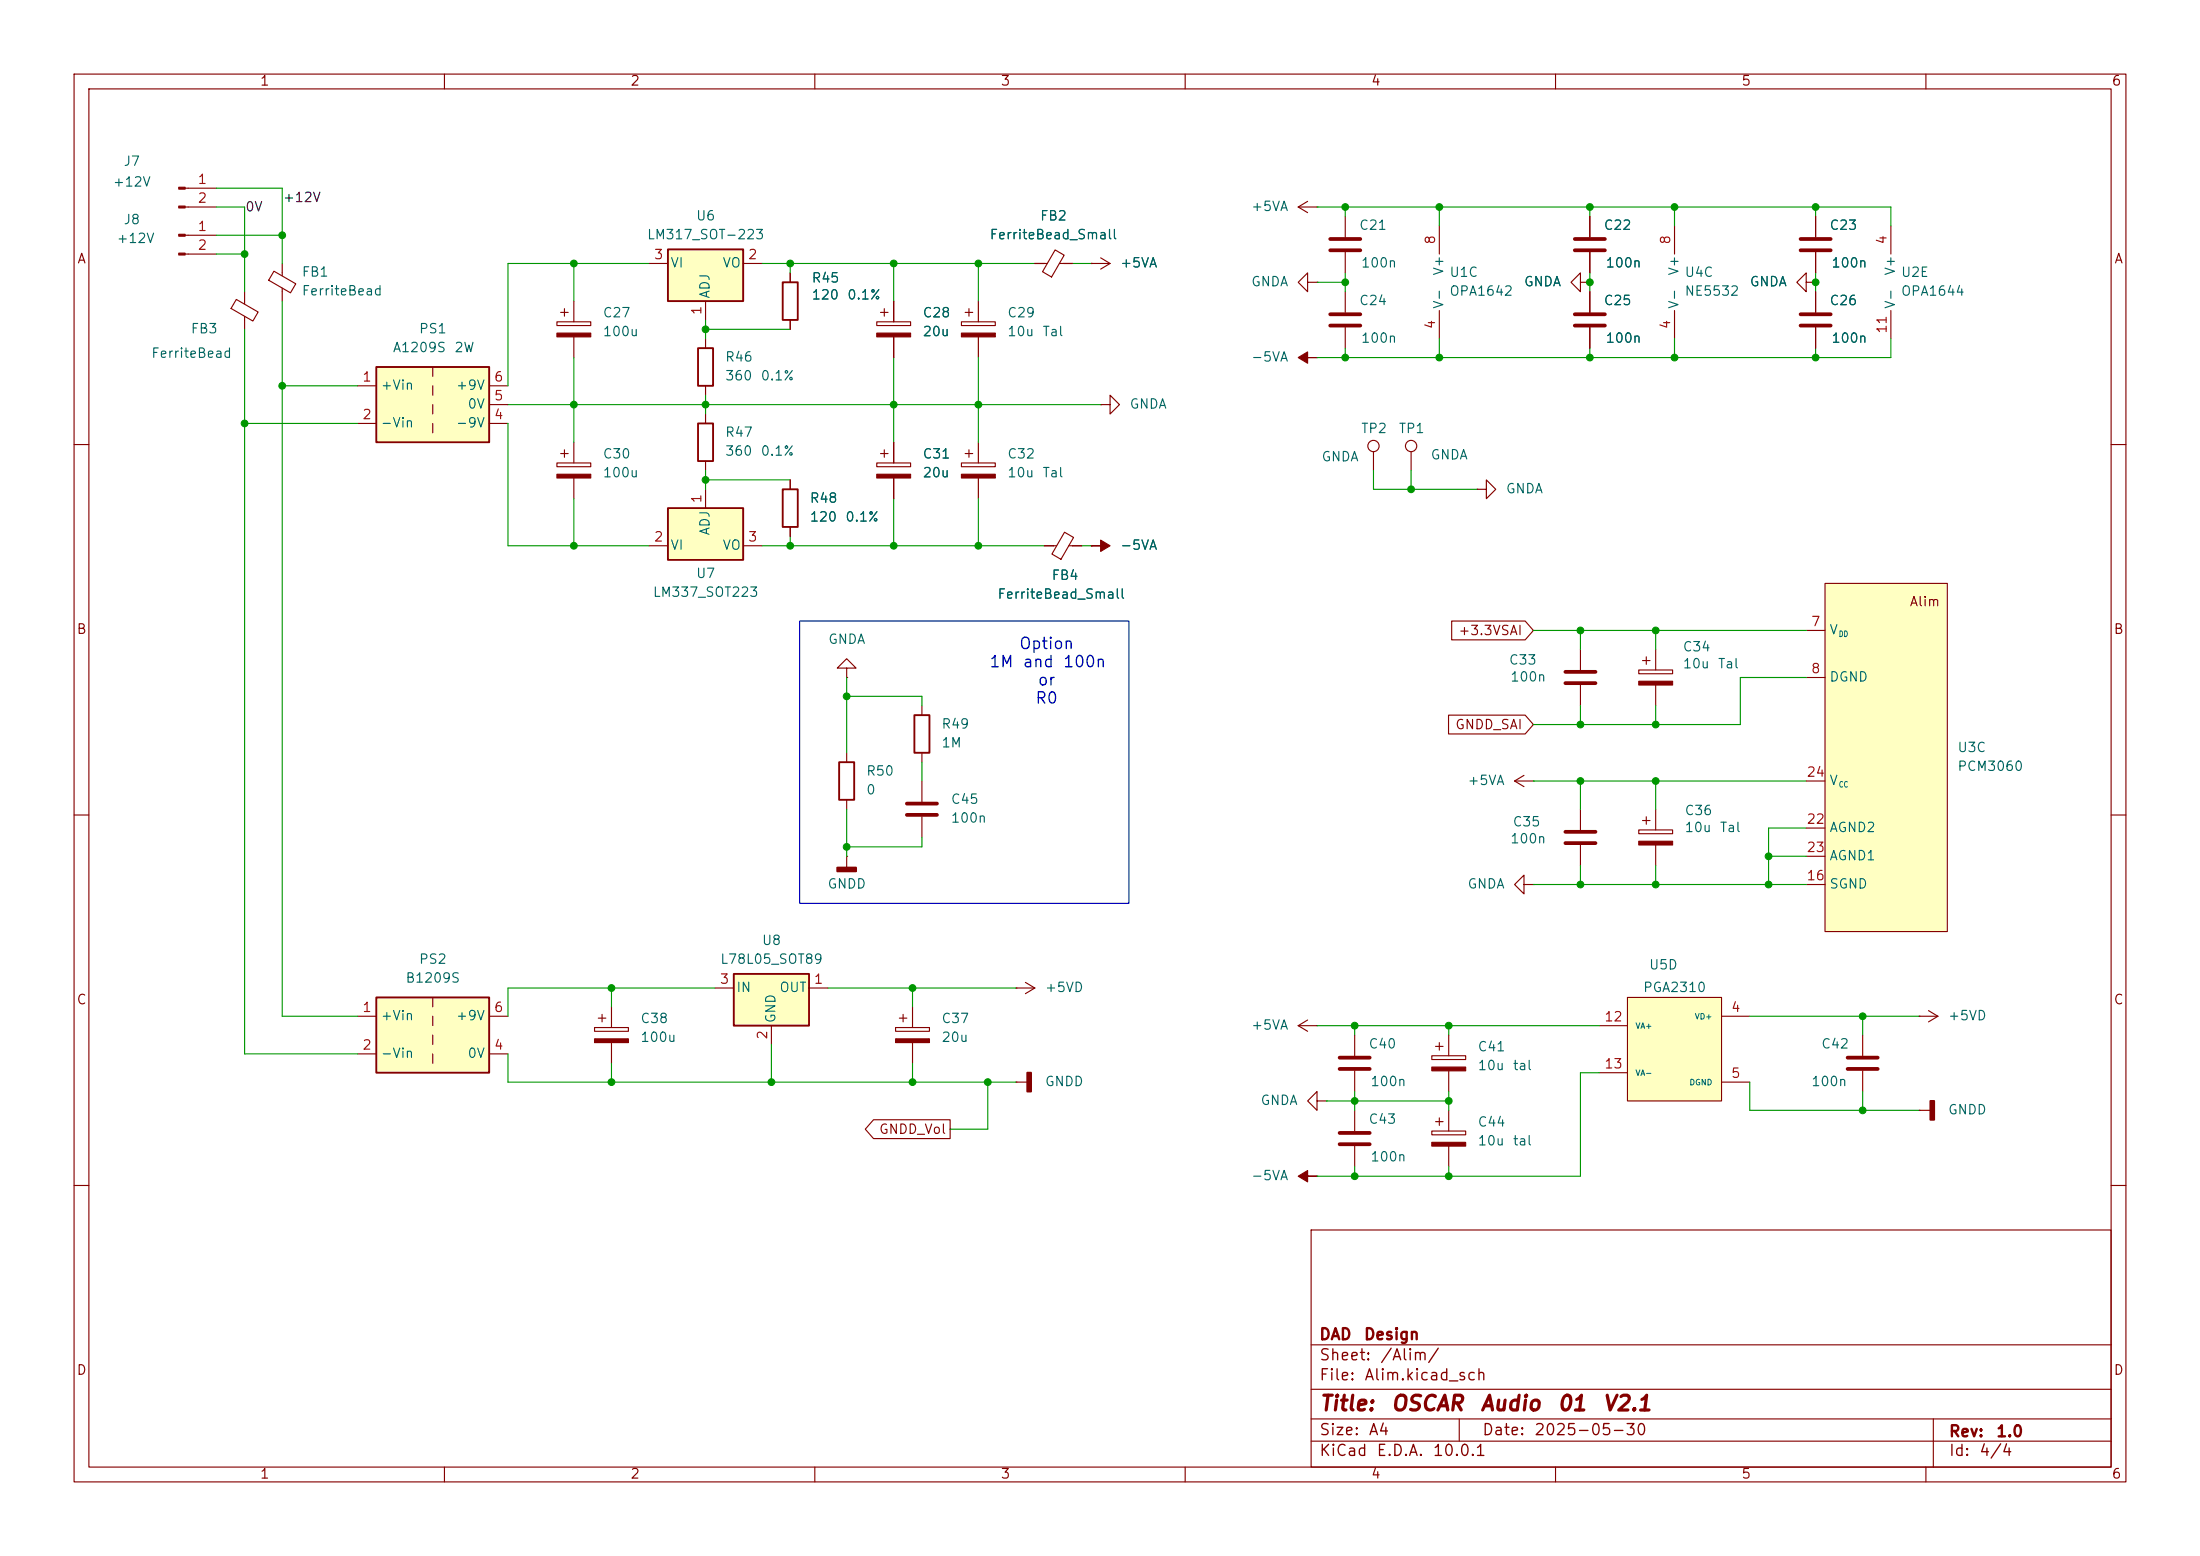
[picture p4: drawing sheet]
<svg xmlns="http://www.w3.org/2000/svg" width="297mm" height="210mm" viewBox="0 0 297 210" stroke-linecap="round" stroke-linejoin="round" font-family="sans-serif">
<g fill="none" stroke="#840000" stroke-width=".15">
<path d="M10 10h277v190h-277zM12 12h273v186h-273zM60 10v2M110 10v2M160 10v2M210 10v2M260 10v2M10 60h2M285 60h2M124.5 95.3v1.2M10 110h2M124.5 101.6v1.3"/>
<path d="M285 110h2M259.1 137.2h.1M259.1 137.2h2.5M260.3 136.4l1.3 .8M261.6 137.2l-1.3 .7M10 160h2M177 166h108v32h-108zM285 160h2M60 198v2M110 198v2M160 198v2M177 194.5h108"/>
<path d="M177 191.5h108M177 187.5h108M177 181.5h108M197 191.5v3M210 198v2M260 198v2M261 191.5v6.5"/>
</g>
<path d="M123.4 96.5h2.1v5.1h-2.1z" fill="none" stroke="#840000" stroke-width=".25"/>
<path d="M90.2 33.7h10.1v6.9h-10.1z" fill="#ffffc2"/>
<path d="M90.2 33.7h10.1v6.9h-10.1zM94.2 47h2.1v5.1h-2.1z" fill="none" stroke="#840000" stroke-width=".25"/>
<g fill="none" stroke="#840000" stroke-width=".15">
<path d="M87.6 35.6h2.6M100.3 35.6h2.6M95.2 40.6v2.6M95.2 45.7v1.3M95.2 52.1v1.2M120.9 138.7h4.6v.5h-4.6zM121.4 137.4h1M121.9 136.9v1M123.2 135.9v2.8M137.2 133.4h.1M137.2 133.4h2.5M138.4 132.6l1.3 .8"/>
<path d="M139.7 133.4l-1.3 .7M123.2 140.7v2.8M137.2 146.1h.1M137.2 146.1h1.5M259.1 149.9h.1M259.1 149.9h1.5"/>
</g>
<path d="M120.9 140.2h4.6v.5h-4.6z" fill="#840000" stroke="#840000" stroke-width=".15"/>
<g fill="#840000" stroke="#840000" stroke-width=".25">
<path d="M138.7 144.8h.5v2.5h-.5z"/>
<path d="M260.6 148.6h.5v2.5h-.5z"/>
</g>
<path d="M90.2 68.6h10.1v7h-10.1z" fill="#ffffc2"/>
<path d="M90.2 68.6h10.1v7h-10.1zM113.3 102.9h2v5.1h-2z" fill="none" stroke="#840000" stroke-width=".25"/>
<g fill="none" stroke="#840000" stroke-width=".15">
<path d="M33 39.4v1.6M139.7 35.6h1.7M142.4 33.7l1.3 .7-1.7 3-1.3-.7zM143 35.6h1.8M147.3 35.6h.1M147.3 35.6h2.6M148.6 34.8l1.3 .8M149.9 35.6l-1.3 .7M175.3 27.9l1.2 .8M175.3 27.9h2.5M176.5 27.2l-1.2 .7M177.8 27.9h.1"/>
<path d="M181.6 29.2v2.8M181.6 34v2.8M181.6 39.4v2.8M194.3 30.5v3.8M213.4 38.1v-1.3l-1.3 1.3 1.3 1.3v-1.3h1.2M214.6 38.1h.1M31.9 40.4l2.9 1.7-.7 1.2-2.9-1.7zM33 42.7v1.8M77.5 59.7v2.8M129.8 43.4h4.6v.5h-4.6zM130.3 42.2h1M130.8 41.7v1"/>
<path d="M132.1 40.6v2.8M132.1 45.5v2.8M132.1 59.7v2.8M148.6 54.6h1.3v-1.3l1.2 1.3-1.2 1.3v-1.3M148.6 54.6h.1M181.6 44.2v2.8M194.3 41.9v3.8M75.2 62.5h4.6v.5h-4.6zM75.7 61.2h1M76.2 60.7v1M77.5 64.5v2.8M87.6 73.7h2.6"/>
<path d="M95.2 66v2.6M100.3 73.7h2.6M129.8 62.5h4.6v.5h-4.6zM130.3 61.2h1M130.8 60.7v1M132.1 64.5v2.8M141 73.7h1.6M143.7 71.8l1.2 .7-1.7 3-1.2-.7zM144.3 73.7h1.7M147.3 73.7h.1M114.3 90.2h1.3l-1.3-1.3-1.3 1.3h1.3v1.2M114.3 91.4h.1"/>
<path d="M114.3 115.6h.1M114.3 101.6v1.3M114.3 108v1.2M114.3 115.6v1.5M124.5 105.4v2.8M124.5 110.2v2.8M175.3 138.4l1.2 .8M175.3 138.4h2.5M176.5 137.7l-1.2 .7M177.8 138.4h.1M182.9 139.7v2.8M195.6 139.7v2.8"/>
<path d="M177.8 158.8h.1M177.8 148.6v-1.3l-1.3 1.3 1.3 1.3v-1.3h1.3M179.1 148.6h.1M182.9 144.5v2.8M182.9 149.9v2.8M182.9 154.7v2.8M193.3 142.5h4.6v.5h-4.6zM193.3 152.7h4.6v.5h-4.6zM193.8 141.2h1M193.8 151.4h1M194.3 140.7v1M194.3 150.9v1"/>
<path d="M195.6 144.5v2.8M195.6 149.9v2.8M195.6 154.7v2.8"/>
</g>
<g fill="#840000" stroke="#840000" stroke-width=".15">
<path d="M129.8 45h4.6v.5h-4.6z"/>
<path d="M129.8 64h4.6v.5h-4.6z"/>
<path d="M193.3 144h4.6v.5h-4.6z"/>
<path d="M193.3 154.2h4.6v.5h-4.6z"/>
<path d="M147.3 73.7h1.3v-.8l1.3 .8-1.3 .7v-.7z"/>
<path d="M175.3 158.8l1.2-.8v.8h1.3h-1.3v.7z"/>
<path d="M75.2 64h4.6v.5h-4.6z"/>
</g>
<path d="M179.6 32.3h4M179.6 33.8h4M179.6 42.4h4M179.6 43.9h4M122.4 108.5h4.1M122.4 110h4.1M180.8 152.9h4.1M180.8 154.4h4.1M180.8 142.7h4.1M180.8 144.3h4.1" fill="none" stroke="#840000" stroke-width=".51"/>
<path d="M113 117.1h2.6v.5h-2.6z" fill="#840000" stroke="#840000" stroke-width=".25"/>
<path d="M50.8 134.6h15.2v10.2h-15.2z" fill="#ffffc2"/>
<path d="M50.8 134.6h15.2v10.2h-15.2z" fill="none" stroke="#840000" stroke-width=".25"/>
<path d="M176.5 38.1v-1.3l-1.2 1.3 1.2 1.3v-1.3h1.3M177.8 38.1h.1M48.3 137.2h2.5M58.4 134.6v1.3M58.4 137.2v1.2M58.4 139.7v1.3M66 137.2h2.6M48.3 142.2h2.5M58.4 142.2v1.3M66 142.2h2.6" fill="none" stroke="#840000" stroke-width=".15"/>
<path d="M50.8 49.5h15.2v10.2h-15.2z" fill="#ffffc2"/>
<path d="M50.8 49.5h15.2v10.2h-15.2z" fill="none" stroke="#840000" stroke-width=".25"/>
<g fill="none" stroke="#840000" stroke-width=".15">
<path d="M25 31.8h4.2M25 34.3h4.2M25 25.4h4.2M25 27.9h4.2M214.6 29.2v2.8M214.6 34v2.8M214.6 39.4v2.8M226.1 30.5v3.8M243.8 38.1v-1.3l-1.2 1.3 1.2 1.3v-1.3h1.3M245.1 38.1h.1M48.3 52.1h2.5M48.3 57.2h2.5"/>
<path d="M58.4 49.5v1.3M58.4 52.1v1.2M58.4 54.6v1.3M58.4 57.2v1.2M66 52.1h2.6M66 57.2h2.6M66 54.6h2.6M177.8 48.3h.1M214.6 44.2v2.8M226.1 41.9v3.8M185.4 61v2.5M190.5 61v2.5"/>
<path d="M199.4 66h1.3v-1.2l1.2 1.2-1.2 1.3v-1.3M199.4 66h.1M221.2 90.4h4.6v.5h-4.6zM221.7 89.2h1.1M222.2 88.6v1.1M223.5 87.6v2.8M223.5 92.5v2.8"/>
<circle cx="185.4" cy="60.2" r=".76"/>
<circle cx="190.5" cy="60.2" r=".76"/>
</g>
<path d="M212.6 32.3h4.1M212.6 33.8h4.1M212.6 42.4h4.1M212.6 43.9h4.1" fill="none" stroke="#840000" stroke-width=".51"/>
<g fill="#840000" stroke="#840000" stroke-width=".15">
<path d="M24.1 31.6h.9v.3h-.9z"/>
<path d="M24.1 34.2h.9v.2h-.9z"/>
<path d="M24.1 25.3h.9v.2h-.9z"/>
<path d="M24.1 27.8h.9v.3h-.9z"/>
<path d="M175.3 48.3l1.2-.8v.8h1.3h-1.3v.7z"/>
<path d="M221.2 91.9h4.6v.6h-4.6z"/>
</g>
<path d="M99.1 131.4h10.1v7h-10.1z" fill="#ffffc2"/>
<path d="M94.2 57.2h2.1v5h-2.1zM105.7 66h2v5.1h-2zM99.1 131.4h10.1v7h-10.1z" fill="none" stroke="#840000" stroke-width=".25"/>
<g fill="none" stroke="#840000" stroke-width=".15">
<path d="M37 36.6l2.9 1.7-.7 1.2-2.9-1.7zM38.1 35.6v1.6M38.1 38.9v1.7M245.1 29.2v2.8M245.1 34v2.8M245.1 39.4v2.8M255.3 30.5v3.8M75.2 43.4h4.6v.5h-4.6zM75.7 42.2h1M76.2 41.7v1M77.5 40.6v2.8M77.5 45.5v2.8"/>
<path d="M95.2 55.9v1.3M245.1 44.2v2.8M255.3 41.9v3.8M95.2 62.2v1.3M106.7 64.8v1.2M106.7 71.1v1.3M213.4 87.6v2.8M213.4 92.5v2.8M80.3 138.7h4.5v.5h-4.5zM80.8 137.4h1M81.3 136.9v1M82.5 135.9v2.8"/>
<path d="M96.5 133.4h2.6M104.1 138.4v2.6M109.2 133.4h2.6M82.5 140.7v2.8"/>
</g>
<g fill="#840000" stroke="#840000" stroke-width=".15">
<path d="M80.3 140.2h4.5v.5h-4.5z"/>
<path d="M75.2 45h4.6v.5h-4.6z"/>
</g>
<path d="M243.1 32.3h4M243.1 33.8h4M243.1 42.4h4M243.1 43.9h4M211.3 90.7h4.1M211.3 92.2h4.1" fill="none" stroke="#840000" stroke-width=".51"/>
<path d="M219.7 134.6h12.7v14h-12.7z" fill="#ffffc2"/>
<path d="M118.4 43.4h4.5v.5h-4.5zM118.9 42.2h1M119.4 41.7v1M120.6 40.6v2.8M120.6 45.5v2.8M215.9 138.4h3.8M219.7 134.6h12.7v14h-12.7zM232.4 137.2h3.8M251.5 139.7v2.8M215.9 144.8h3.8M232.4 146.1h3.8M251.5 144.5v2.8" fill="none" stroke="#840000" stroke-width=".15"/>
<path d="M249.4 142.7h4.1M249.4 144.3h4.1" fill="none" stroke="#840000" stroke-width=".51"/>
<path d="M118.4 45h4.5v.5h-4.5z" fill="#840000" stroke="#840000" stroke-width=".15"/>
<path d="M246.4 78.7h16.5v47h-16.5z" fill="#ffffc2"/>
<g fill="none" stroke="#840000" stroke-width=".15">
<path d="M106.7 36.8v1.3M139.7 35.6h1.3M143.5 35.6h1.3M147.3 35.6h.1M214.6 38.1h.1M214.6 29.2v2.8M214.6 34v2.8M214.6 39.4v2.8M245.1 38.1h.1M245.1 29.2v2.8M245.1 34v2.8M245.1 39.4v2.8"/>
<path d="M106.7 43.2v1.3M120.6 40.6v2.8M120.6 45.5v2.8M120.6 59.7v2.8M214.6 44.2v2.8M245.1 44.2v2.8M106.7 64.8v1.2M106.7 71.1v1.3M118.4 62.5h4.5v.5h-4.5zM118.9 61.2h1M119.4 60.7v1M120.6 64.5v2.8"/>
<path d="M141 73.7h1.2M144.8 73.7h1.2M147.3 73.7h.1M246.4 78.7h16.5v47h-16.5zM195.6 96.5h10.3l1.1 1.3-1.1 1.3h-10.3zM196 83.8h9.9l1.1 1.3-1.1 1.3h-9.9zM243.8 85.1h2.6M243.8 91.4h2.6M204.5 105.4h2.5M204.5 105.4l1.2 .8M205.7 119.4v-1.3l-1.2 1.3 1.2 1.3v-1.3h1.3M205.7 104.6l-1.2 .8"/>
<path d="M207 119.4h.1M207 105.4h.1M213.4 109.2v2.8M213.4 114v2.8M221.2 112h4.6v.5h-4.6zM221.7 110.7h1.1M222.2 110.2v1.1M223.5 109.2v2.8M223.5 114v2.8M243.8 119.4h2.6M243.8 111.8h2.6M243.8 115.6h2.6"/>
<path d="M243.8 105.4h2.6M117.9 151.1h10.4v2.6h-10.4l-1.1-1.3z"/>
</g>
<path d="M211.3 112.3h4.1M211.3 113.8h4.1" fill="none" stroke="#840000" stroke-width=".51"/>
<path d="M105.7 38.1h2v5.1h-2z" fill="none" stroke="#840000" stroke-width=".25"/>
<g fill="#840000" stroke="#840000" stroke-width=".15">
<path d="M118.4 64h4.5v.5h-4.5z"/>
<path d="M221.2 113.5h4.6v.5h-4.6z"/>
</g>
<g fill="none" stroke="#009600" stroke-width=".15">
<path d="M29.2 25.4h8.9v10.2M29.2 27.9h3.8v11.5M29.2 31.8h8.9M29.2 34.3h3.8M77.5 35.6v5M87.6 35.6h-19v16.5M102.9 35.6h36.8M106.7 35.6v1.2M120.6 35.6v5M132.1 35.6v5M144.8 35.6h2.5M177.8 27.9h77.5v2.6"/>
<path d="M177.8 38.1h3.8M181.6 27.9v1.3M181.6 36.8v2.6M194.3 27.9v2.6M214.6 27.9v1.3M214.6 36.8v2.6M226.1 27.9v2.6M245.1 27.9v1.3M245.1 36.8v2.6M33 44.5v97.7h15.3M33 57.2h15.3M38.1 52.1h10.2"/>
<path d="M38.1 40.6v96.6h10.2M68.6 57.2v16.5h19M68.6 54.6h80M77.5 48.3v11.4M95.2 43.2v2.5M95.2 53.3v2.6M95.2 44.5h11.5M120.6 48.3v11.4M132.1 48.3v11.4M181.6 47v1.3M194.3 45.7v2.6M214.6 47v1.3"/>
<path d="M226.1 45.7v2.6M245.1 47v1.3M255.3 45.7v2.6h-77.5M77.5 67.3v6.4M95.2 63.5v2.5M95.2 64.8h11.5M102.9 73.7h38.1M106.7 72.4v1.3M120.6 67.3v6.4M132.1 67.3v6.4M146 73.7h1.3M185.4 63.5v2.5h14"/>
<path d="M190.5 63.5v2.5M114.3 91.4v10.2M114.3 94h10.2v1.3M207 85.1h36.8M213.4 85.1v2.5M213.4 95.3v2.5M223.5 85.1v2.5M223.5 95.3v2.5M243.8 91.4h-8.9v6.4h-27.9M114.3 109.2v6.4M124.5 113v1.3h-10.2M124.5 102.9v2.5"/>
<path d="M207 119.4h36.8M207 105.4h36.8M213.4 105.4v3.8M213.4 116.8v2.6M223.5 105.4v3.8M223.5 116.8v2.6M238.8 115.6h5M243.8 111.8h-5v7.6M82.5 133.4v2.5M96.5 133.4h-27.9v3.8M111.8 133.4h25.4M123.2 133.4v2.5"/>
<path d="M177.8 138.4h38.1M182.9 138.4v1.3M195.6 138.4v1.3M236.2 137.2h22.9M251.5 137.2v2.5M68.6 142.2v3.9h68.6M82.5 143.5v2.6M104.1 141v5.1M123.2 143.5v2.6M133.3 146.1v6.3h-5M179.1 148.6h16.5M182.9 147.3v2.6"/>
<path d="M182.9 157.5v1.3M195.6 147.3v2.6M195.6 157.5v1.3M215.9 144.8h-2.5v14h-35.6M236.2 146.1v3.8h22.9M251.5 147.3v2.6"/>
</g>
<path d="M107.9 83.8h44.5v38.1h-44.5z" fill="none" stroke="#0000c2" stroke-width=".15"/>
<g fill="#009600" stroke="#009600" stroke-width=".14">
<circle cx="123.2" cy="133.4" r=".46"/>
<circle cx="104.1" cy="146.1" r=".46"/>
<circle cx="182.9" cy="148.6" r=".46"/>
<circle cx="182.9" cy="158.8" r=".46"/>
<circle cx="133.3" cy="146.1" r=".46"/>
<circle cx="123.2" cy="146.1" r=".46"/>
<circle cx="114.3" cy="94" r=".46"/>
<circle cx="114.3" cy="114.3" r=".46"/>
<circle cx="77.5" cy="54.6" r=".46"/>
<circle cx="38.1" cy="52.1" r=".46"/>
<circle cx="77.5" cy="35.6" r=".46"/>
<circle cx="95.2" cy="54.6" r=".46"/>
<circle cx="95.2" cy="64.8" r=".46"/>
<circle cx="33" cy="57.2" r=".46"/>
<circle cx="33" cy="34.3" r=".46"/>
<circle cx="38.1" cy="31.8" r=".46"/>
<circle cx="132.1" cy="73.7" r=".46"/>
<circle cx="132.1" cy="54.6" r=".46"/>
<circle cx="106.7" cy="73.7" r=".46"/>
<circle cx="120.6" cy="54.6" r=".46"/>
<circle cx="120.6" cy="73.7" r=".46"/>
<circle cx="77.5" cy="73.7" r=".46"/>
<circle cx="82.5" cy="146.1" r=".46"/>
<circle cx="82.5" cy="133.4" r=".46"/>
<circle cx="132.1" cy="35.6" r=".46"/>
<circle cx="120.6" cy="35.6" r=".46"/>
<circle cx="106.7" cy="35.6" r=".46"/>
<circle cx="95.2" cy="44.5" r=".46"/>
<circle cx="195.6" cy="138.4" r=".46"/>
<circle cx="182.9" cy="138.4" r=".46"/>
<circle cx="195.6" cy="148.6" r=".46"/>
<circle cx="195.6" cy="158.8" r=".46"/>
<circle cx="194.3" cy="27.9" r=".46"/>
<circle cx="194.3" cy="48.3" r=".46"/>
<circle cx="181.6" cy="38.1" r=".46"/>
<circle cx="214.6" cy="27.9" r=".46"/>
<circle cx="181.6" cy="27.9" r=".46"/>
<circle cx="181.6" cy="48.3" r=".46"/>
<circle cx="214.6" cy="38.1" r=".46"/>
<circle cx="190.5" cy="66" r=".46"/>
<circle cx="223.5" cy="97.8" r=".46"/>
<circle cx="245.1" cy="38.1" r=".46"/>
<circle cx="226.1" cy="27.9" r=".46"/>
<circle cx="245.1" cy="27.9" r=".46"/>
<circle cx="223.5" cy="85.1" r=".46"/>
<circle cx="245.1" cy="48.3" r=".46"/>
<circle cx="213.4" cy="97.8" r=".46"/>
<circle cx="214.6" cy="48.3" r=".46"/>
<circle cx="226.1" cy="48.3" r=".46"/>
<circle cx="213.4" cy="85.1" r=".46"/>
<circle cx="213.4" cy="105.4" r=".46"/>
<circle cx="223.5" cy="105.4" r=".46"/>
<circle cx="238.8" cy="115.6" r=".46"/>
<circle cx="238.8" cy="119.4" r=".46"/>
<circle cx="223.5" cy="119.4" r=".46"/>
<circle cx="213.4" cy="119.4" r=".46"/>
<circle cx="251.5" cy="149.9" r=".46"/>
<circle cx="251.5" cy="137.2" r=".46"/>
</g>
<g font-size="2" fill="#840000">
<text x="178" y="190.9">Title:</text>
<text x="187.7" y="190.9">OSCAR</text>
<text x="199.7" y="190.9">Audio</text>
<text x="210.1" y="190.9">01</text>
<text x="216.2" y="190.9">V2.1</text>
</g>
<g font-size="1.5" fill="#0000c2">
<text x="137.5" y="88">Option</text>
<text x="133.5" y="90.4">1M</text>
<text x="138" y="90.4">and</text>
<text x="139.7" y="95.4">R0</text>
<text x="140" y="92.9">or</text>
<text x="143.4" y="90.4">100n</text>
</g>
<g font-size="1.5" fill="#840000">
<text x="178" y="184">Sheet:</text>
<text x="178" y="181.2">DAD</text>
<text x="184" y="181.2">Design</text>
<text x="186.2" y="184">/Alim/</text>
<text x="178" y="186.7">File:</text>
<text x="184.1" y="186.7">Alim.kicad_sch</text>
<text x="178" y="196.9">KiCad</text>
<text x="178" y="194.1">Size:</text>
<text x="184.7" y="194.1">A4</text>
<text x="185.7" y="196.9">E.D.A.</text>
<text x="193.3" y="196.9">10.0.1</text>
<text x="200" y="194.1">Date:</text>
<text x="207" y="194.1">2025-05-30</text>
<text x="263" y="194.3">Rev:</text>
<text x="263" y="196.9">Id:</text>
<text x="267.1" y="196.9">4/4</text>
<text x="269.4" y="194.3">1.0</text>
</g>
<g font-size="1.3" fill="#840000">
<text x="35" y="11.9">1</text>
<text x="85" y="11.9">2</text>
<text x="135" y="11.9">3</text>
<text x="185" y="11.9">4</text>
<text x="235" y="11.9">5</text>
<text x="285" y="11.9">6</text>
<text x="10.3" y="35.9">A</text>
<text x="285.3" y="35.9">A</text>
<text x="257.7" y="82.1">Alim</text>
<text x="10.3" y="85.9">B</text>
<text x="196.8" y="86">+3.3VSAI</text>
<text x="285.3" y="85.9">B</text>
<text x="196.4" y="98.7">GNDD_SAI</text>
<text x="10.3" y="135.9">C</text>
<text x="285.3" y="135.9">C</text>
<text x="118.6" y="153.4">GNDD_Vol</text>
<text x="10.3" y="185.9">D</text>
<text x="285.3" y="185.9">D</text>
<text x="35" y="199.9">1</text>
<text x="85" y="199.9">2</text>
<text x="135" y="199.9">3</text>
<text x="185" y="199.9">4</text>
<text x="235" y="199.9">5</text>
<text x="285" y="199.9">6</text>
</g>
<g font-size="1.3" fill="#006464">
<text x="16.6" y="22.7">J7</text>
<text x="15.1" y="25.5">+12V</text>
<text x="168.8" y="28.8">+5VA</text>
<text x="15.6" y="33.1">+12V</text>
<text x="16.6" y="30.6">J8</text>
<text x="87.3" y="32.6">LM317_SOT-223</text>
<text x="93.9" y="30.1">U6</text>
<text x="133.5" y="32.6">FerriteBead_Small</text>
<text x="140.3" y="30.1">FB2</text>
<text x="183.4" y="31.3">C21</text>
<text x="216.4" y="31.3">C22</text>
<text x="246.9" y="31.3">C23</text>
<text x="40.6" y="37.7">FB1</text>
<text x="40.6" y="40.2">FerriteBead</text>
<text x="90.4" y="36.4">VI</text>
<text x="96.1" y="40.4" transform="rotate(-90 96.1 40.4)">ADJ</text>
<text x="97.5" y="36.4">VO</text>
<text x="109.5" y="40.7">120</text>
<text x="109.5" y="38.5">R45</text>
<text x="114.3" y="40.7">0.1%</text>
<text x="151.1" y="36.4">+5VA</text>
<text x="168.8" y="39">GNDA</text>
<text x="183.4" y="41.5">C24</text>
<text x="183.7" y="36.4">100n</text>
<text x="195.2" y="41.8" transform="rotate(-90 195.2 41.8)">V-</text>
<text x="195.2" y="37.3" transform="rotate(-90 195.2 37.3)">V+</text>
<text x="195.6" y="40.2">OPA1642</text>
<text x="195.6" y="37.7">U1C</text>
<text x="205.6" y="39">GNDA</text>
<text x="216.4" y="41.5">C25</text>
<text x="216.7" y="36.4">100n</text>
<text x="226.9" y="41.8" transform="rotate(-90 226.9 41.8)">V-</text>
<text x="226.9" y="37.3" transform="rotate(-90 226.9 37.3)">V+</text>
<text x="227.3" y="40.2">NE5532</text>
<text x="227.3" y="37.7">U4C</text>
<text x="236.1" y="39">GNDA</text>
<text x="246.9" y="41.5">C26</text>
<text x="247.2" y="36.4">100n</text>
<text x="256.1" y="41.8" transform="rotate(-90 256.1 41.8)">V-</text>
<text x="256.1" y="37.3" transform="rotate(-90 256.1 37.3)">V+</text>
<text x="256.5" y="40.2">OPA1644</text>
<text x="256.5" y="37.7">U2E</text>
<text x="25.7" y="45.3">FB3</text>
<text x="52.9" y="47.9">A1209S</text>
<text x="56.5" y="45.3">PS1</text>
<text x="61.2" y="47.9">2W</text>
<text x="81.3" y="45.7">100u</text>
<text x="81.3" y="43.2">C27</text>
<text x="124.5" y="43.2">C28</text>
<text x="124.5" y="45.7">20u</text>
<text x="135.9" y="43.2">C29</text>
<text x="135.9" y="45.7">10u</text>
<text x="140.6" y="45.7">Tal</text>
<text x="183.7" y="46.6">100n</text>
<text x="216.7" y="46.6">100n</text>
<text x="247.2" y="46.6">100n</text>
<text x="20.3" y="48.6">FerriteBead</text>
<text x="51.3" y="52.9">+Vin</text>
<text x="61.5" y="52.9">+9V</text>
<text x="97.8" y="51.7">360</text>
<text x="97.8" y="49.1">R46</text>
<text x="102.6" y="51.7">0.1%</text>
<text x="168.8" y="49.1">-5VA</text>
<text x="51.3" y="58">-Vin</text>
<text x="61.5" y="58">-9V</text>
<text x="63" y="55.5">0V</text>
<text x="97.8" y="59.3">R47</text>
<text x="152.4" y="55.5">GNDA</text>
<text x="183.7" y="58.8">TP2</text>
<text x="188.7" y="58.8">TP1</text>
<text x="81.3" y="64.7">100u</text>
<text x="81.3" y="62.2">C30</text>
<text x="97.8" y="61.8">360</text>
<text x="102.6" y="61.8">0.1%</text>
<text x="124.5" y="62.2">C31</text>
<text x="124.5" y="64.7">20u</text>
<text x="135.9" y="62.2">C32</text>
<text x="135.9" y="64.7">10u</text>
<text x="140.6" y="64.7">Tal</text>
<text x="178.3" y="62.6">GNDA</text>
<text x="193" y="62.3">GNDA</text>
<text x="109.2" y="70.7">120</text>
<text x="109.2" y="68.2">R48</text>
<text x="114" y="70.7">0.1%</text>
<text x="203.2" y="66.9">GNDA</text>
<text x="90.4" y="74.5">VI</text>
<text x="96.1" y="72.4" transform="rotate(-90 96.1 72.4)">ADJ</text>
<text x="97.5" y="74.5">VO</text>
<text x="151.1" y="74.5">-5VA</text>
<text x="88" y="80.9">LM337_SOT223</text>
<text x="93.9" y="78.3">U7</text>
<text x="134.6" y="81.1">FerriteBead_Small</text>
<text x="141.9" y="78.6">FB4</text>
<text x="111.7" y="87.2">GNDA</text>
<text x="227.1" y="88.2">C34</text>
<text x="246.9" y="86">V</text>
<text x="203.6" y="90">C33</text>
<text x="203.8" y="92.3">100n</text>
<text x="227.1" y="90.5">10u</text>
<text x="231.8" y="90.5">Tal</text>
<text x="246.9" y="92.3">DGND</text>
<text x="127" y="101.2">1M</text>
<text x="127" y="98.7">R49</text>
<text x="264.2" y="101.8">U3C</text>
<text x="116.8" y="107.5">0</text>
<text x="116.8" y="105">R50</text>
<text x="198" y="106.3">+5VA</text>
<text x="246.9" y="106.3">V</text>
<text x="264.2" y="104.4">PCM3060</text>
<text x="128.3" y="111.4">100n</text>
<text x="128.3" y="108.8">C45</text>
<text x="204.1" y="111.9">C35</text>
<text x="227.3" y="110.3">C36</text>
<text x="227.3" y="112.6">10u</text>
<text x="232.1" y="112.6">Tal</text>
<text x="246.9" y="112.6">AGND2</text>
<text x="203.8" y="114.1">100n</text>
<text x="246.9" y="116.4">AGND1</text>
<text x="111.6" y="120.2">GNDD</text>
<text x="198" y="120.2">GNDA</text>
<text x="246.9" y="120.2">SGND</text>
<text x="56.5" y="130.4">PS2</text>
<text x="97.1" y="130.4">L78L05_SOT89</text>
<text x="102.8" y="127.9">U8</text>
<text x="222.5" y="131.2">U5D</text>
<text x="54.7" y="132.9">B1209S</text>
<text x="99.3" y="134.2">IN</text>
<text x="105.1" y="134.2">OUT</text>
<text x="141" y="134.2">+5VD</text>
<text x="221.7" y="134.2">PGA2310</text>
<text x="51.3" y="138">+Vin</text>
<text x="51.3" y="143.1">-Vin</text>
<text x="61.5" y="138">+9V</text>
<text x="63" y="143.1">0V</text>
<text x="86.4" y="140.9">100u</text>
<text x="86.4" y="138.4">C38</text>
<text x="105" y="138.2" transform="rotate(-90 105 138.2)">GND</text>
<text x="127" y="138.4">C37</text>
<text x="127" y="140.9">20u</text>
<text x="168.8" y="139.3">+5VA</text>
<text x="184.7" y="141.8">C40</text>
<text x="199.4" y="142.2">C41</text>
<text x="245.8" y="141.8">C42</text>
<text x="262.9" y="138">+5VD</text>
<text x="141" y="146.9">GNDD</text>
<text x="170.1" y="149.5">GNDA</text>
<text x="184.9" y="146.9">100n</text>
<text x="199.4" y="144.8">10u</text>
<text x="204.1" y="144.8">tal</text>
<text x="244.4" y="146.9">100n</text>
<text x="184.7" y="152">C43</text>
<text x="199.4" y="154.9">10u</text>
<text x="199.4" y="152.4">C44</text>
<text x="204.1" y="154.9">tal</text>
<text x="262.9" y="150.7">GNDD</text>
<text x="168.8" y="159.6">-5VA</text>
<text x="184.9" y="157.1">100n</text>
</g>
<g font-size="1.3" fill="#a90000">
<text x="26.6" y="25.1">1</text>
<text x="26.6" y="27.7">2</text>
<text x="26.6" y="31.5">1</text>
<text x="26.6" y="34">2</text>
<text x="88.2" y="35.3">3</text>
<text x="100.9" y="35.3">2</text>
<text x="194.1" y="33.1" transform="rotate(-90 194.1 33.1)">8</text>
<text x="225.8" y="33.1" transform="rotate(-90 225.8 33.1)">8</text>
<text x="255" y="33.1" transform="rotate(-90 255 33.1)">4</text>
<text x="95" y="42.6" transform="rotate(-90 95 42.6)">1</text>
<text x="194.1" y="44.5" transform="rotate(-90 194.1 44.5)">4</text>
<text x="225.8" y="44.5" transform="rotate(-90 225.8 44.5)">4</text>
<text x="255" y="45.1" transform="rotate(-90 255 45.1)">11</text>
<text x="48.8" y="51.8">1</text>
<text x="66.6" y="51.8">6</text>
<text x="48.8" y="56.9">2</text>
<text x="66.6" y="54.4">5</text>
<text x="66.6" y="56.9">4</text>
<text x="95" y="68" transform="rotate(-90 95 68)">1</text>
<text x="88.2" y="73.4">2</text>
<text x="100.9" y="73.4">3</text>
<text x="244.4" y="84.8">7</text>
<text x="244.4" y="91.2">8</text>
<text x="243.8" y="105.2">24</text>
<text x="243.8" y="111.5">22</text>
<text x="243.8" y="119.1">16</text>
<text x="243.8" y="115.3">23</text>
<text x="48.8" y="136.9">1</text>
<text x="66.6" y="136.9">6</text>
<text x="97.1" y="133.1">3</text>
<text x="109.8" y="133.1">1</text>
<text x="233.6" y="136.9">4</text>
<text x="48.8" y="142">2</text>
<text x="66.6" y="142">4</text>
<text x="103.9" y="140.4" transform="rotate(-90 103.9 140.4)">2</text>
<text x="216.5" y="138.2">12</text>
<text x="216.5" y="144.5">13</text>
<text x="233.6" y="145.8">5</text>
</g>
<g font-size="1.3" fill="#0f0f0f">
<text x="33" y="28.9">0V</text>
<text x="38.1" y="27.6">+12V</text>
</g>
<g font-size=".8" fill="#006464">
<text x="248.2" y="86.1">DD</text>
<text x="248.2" y="106.5">CC</text>
<text x="228.7" y="137.8">VD+</text>
<text x="220.7" y="139">VA+</text>
<text x="220.7" y="145.4">VA-</text>
<text x="228" y="146.7">DGND</text>
</g>
</svg>
